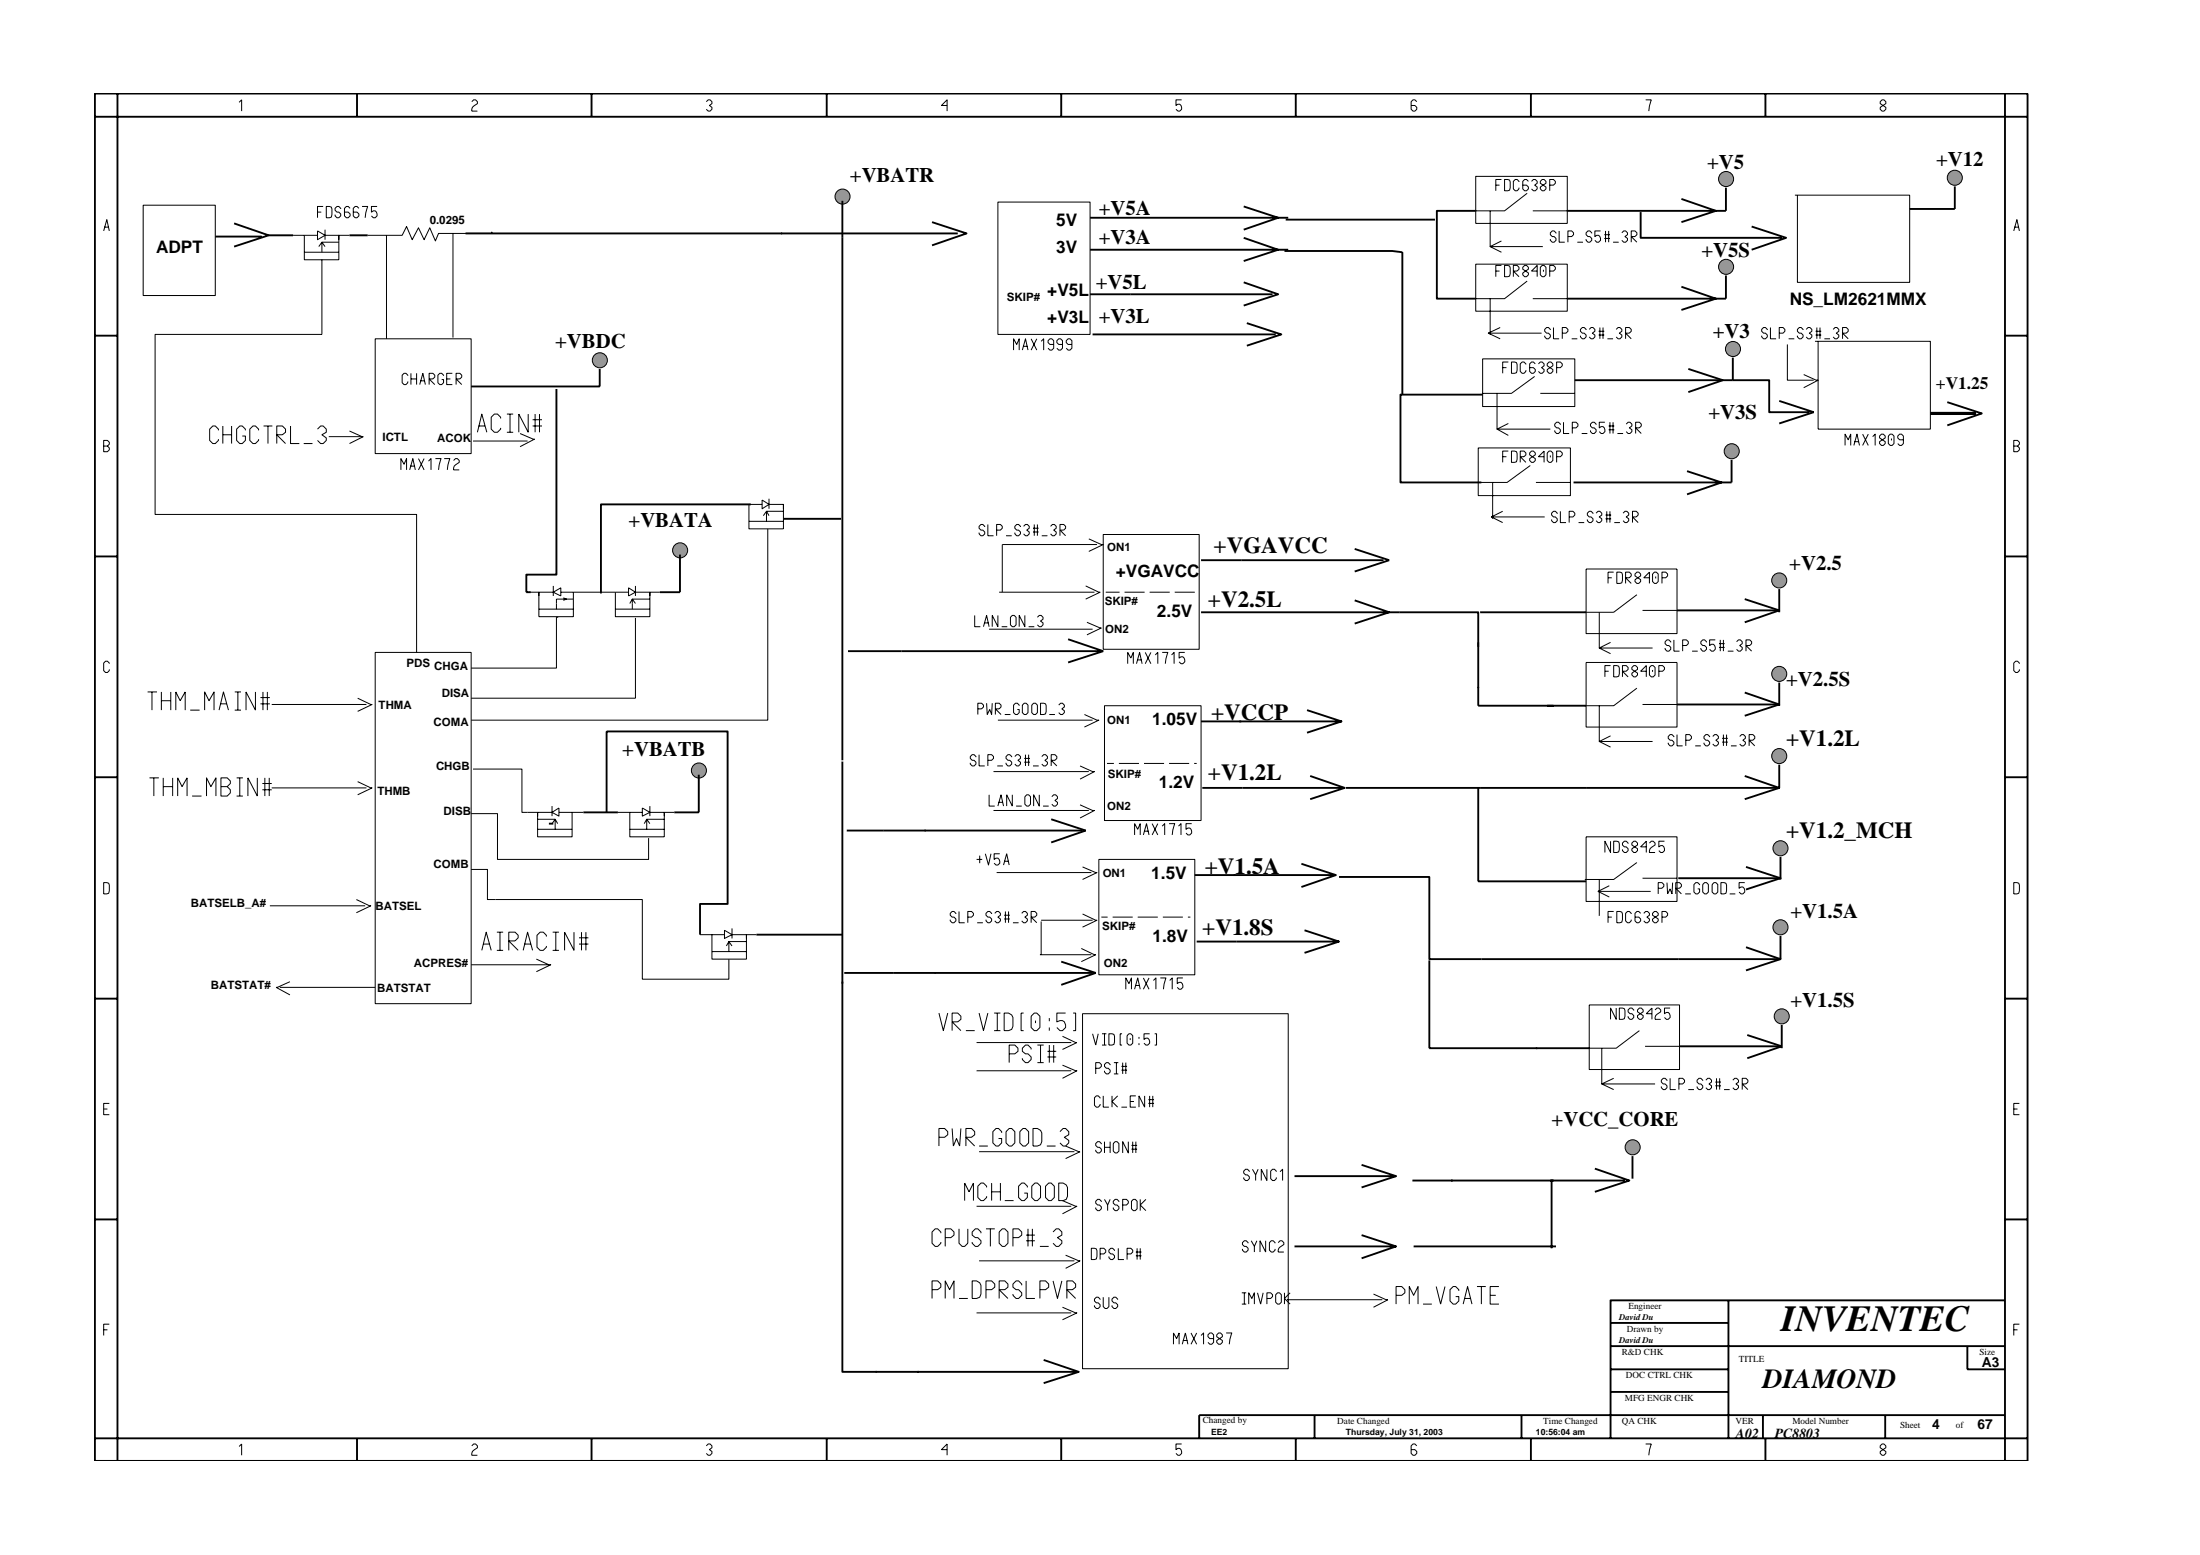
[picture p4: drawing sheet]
<svg xmlns="http://www.w3.org/2000/svg" width="297mm" height="210mm" viewBox="0 0 297 210" stroke-linecap="round" stroke-linejoin="round" font-family="sans-serif">
<path d="M215.9 82.6v4.9h7.2M217.5 86.7l-1.6 .8 1.6 .7M221.8 82.4h4.6" fill="none" stroke="#000" stroke-width=".14"/>
<path d="M240.2 79.5v3.1M235.6 80.9l4.6 1.5-4.6 1.6" fill="none" stroke="#000" stroke-width=".25"/>
<circle cx="240.2" cy="78.4" r="1.02" fill="#969696" stroke="#000" stroke-width=".14"/>
<g fill="none" stroke="#000" stroke-width=".25">
<path d="M12.8 12.6h261v184.6h-261zM12.8 15.8h261M15.9 12.6v184.6M48.2 12.6v3.2M79.9 12.6v3.2M111.6 12.6v3.2M143.3 12.6v3.2M174.9 12.6v3.2M206.7 12.6v3.2M238.4 12.6v3.2M270.7 12.6v184.6M29.1 31.9h6.2"/>
<path d="M31.6 30.2l4.7 1.6-4.7 1.5M125.8 30l4.7 1.5-4.7 1.6M147.2 29.4h26.7M147.2 33.7h26.7M147.2 39.7h5.4M167.9 27.9l4.7 1.5-4.7 1.6M167.9 32.1l4.7 1.6-4.7 1.5M167.9 38.1l4.7 1.6-4.7 1.5M12.8 45.3h3.1M262.9 54.3l4.7 1.5-4.7 1.6M270.7 45.3h3.1M12.8 75.1h3.1"/>
<path d="M270.7 75.1h3.1M121.7 87.9h26.8M144.2 86.3l4.8 1.6-4.8 1.5M199.8 82.6h14.4M226.4 82.4h13.8M12.8 104.9h3.1M270.7 104.9h3.1M12.8 134.8h3.1M270.7 134.8h3.1M12.8 164.6h3.1M217.5 178.6h15.9M233.4 175.5v18.7"/>
<path d="M270.7 175.5h-53.2v18.7M270.7 164.6h3.1M12.8 194.2h261M48.2 194.2v3M79.9 194.2v3M111.6 194.2v3M143.3 194.2v3M174.9 194.2v3M177.5 191v3.2M205.4 191v3.2M206.7 194.2v3M217.5 181.7h53.2"/>
<path d="M217.5 184.8h15.9M217.5 187.9h15.9M238 191v3.2M238.4 194.2v3M254.5 191v3.2M265.6 181.7v3.1h5.1M270.7 191h-108.8v3.2"/>
</g>
<path d="M19.3 27.7h9.8v12.2h-9.8zM52.2 31.8v13.9M61.2 31.5v14.1M66.4 31.5v-.2v.2h-7.2l-.4 1-.8-1.8-.7 1.7-.8-1.7-.8 1.7-.8-1.8-.6 1.2h-4.7M134.7 27.3h12.5v17.8h-12.5zM50.7 45.7h12.9v15.5h-12.9zM149 72.2h12.9v15.4h-12.9zM214.2 76.8h12.2v8.7h-12.2zM50.7 88.1h12.9v47.4h-12.9z" fill="none" stroke="#000" stroke-width=".14"/>
<circle cx="113.8" cy="26.5" r="1.02" fill="#969696" stroke="#000" stroke-width=".14"/>
<path d="M113.7 27.1v5M199.2 28.5h-5.2v11.8h5.2M233 25.3v3.2" fill="none" stroke="#000" stroke-width=".25"/>
<g fill="none" stroke="#000" stroke-width=".14">
<path d="M199.2 23.8h12.4v6.4h-12.4zM199.2 35.7h12.4v6.3h-12.4zM201.2 28.5v4.8h7.1M202.7 32.5l-1.5 .8 1.5 .8M206.2 26.1l-3.1 2.4h-3.9M206.2 37.9l-3.1 2.4h-3.9M207 28.5h4.6M200.9 45h7.2M201.2 40.3v4.8M202.6 44.2l-1.7 .8 1.7 .7M207 40.3h4.6M149.3 79.9h1.9"/>
<path d="M151.8 79.9h2.7M155.2 79.9h2.7M158.6 79.9h2.7"/>
</g>
<circle cx="233.1" cy="24.2" r="1.02" fill="#969696" stroke="#000" stroke-width=".14"/>
<path d="M211.6 28.5h21.4M227 26.9l4.7 1.6-4.7 1.5M233 37.2v3.1" fill="none" stroke="#000" stroke-width=".25"/>
<circle cx="233.1" cy="36" r="1.02" fill="#969696" stroke="#000" stroke-width=".14"/>
<path d="M227 38.7l4.7 1.6-4.7 1.5M211.6 40.3h21.4M234 48.3v3" fill="none" stroke="#000" stroke-width=".25"/>
<circle cx="234" cy="47.1" r="1.02" fill="#969696" stroke="#000" stroke-width=".14"/>
<path d="M200.2 53.3h-11.1v11.8h10.9M228 49.8l4.6 1.5-4.6 1.6M233.8 62.1v3" fill="none" stroke="#000" stroke-width=".25"/>
<circle cx="233.8" cy="60.9" r="1.02" fill="#969696" stroke="#000" stroke-width=".14"/>
<path d="M173.4 33.9h14.6l1.3 .2v19.2M173.6 29.6h20.1M212.6 51.3h21.4M162.2 75.6h5.4M182.9 74.1l4.7 1.5-4.7 1.5M212.5 65.1h21.3M227.8 63.6l4.6 1.5-4.6 1.6M162.2 82.6h26.7M182.9 81l4.7 1.6-4.7 1.6M235.6 93.5l4.6 1.6-4.6 1.5M240.2 92.1v3.2" fill="none" stroke="#000" stroke-width=".25"/>
<path d="M135.3 73.5h12.8M147 72.7l1.7 .8h.3l-2 .9M146.8 84l1.9 .8-1.9 .9M215.9 95.3v4.8h7.2M217.5 99.3l-1.6 .8 1.6 .8M221 92.9l-3.1 2.4h-3.9M221.8 95.1h4.6" fill="none" stroke="#000" stroke-width=".14"/>
<circle cx="240.2" cy="91" r="1.02" fill="#969696" stroke="#000" stroke-width=".14"/>
<g fill="none" stroke="#000" stroke-width=".25">
<path d="M162.2 97.4h18.9M176.5 95.9l4.6 1.5-4.6 1.5M188.9 82.6h10.7v4.7M226.4 95.1h13.8M162.3 106.4h19.3M176.9 104.7l4.7 1.7-4.7 1.5M120.6 131.3h26.9M143.3 129.8l4.6 1.5-4.6 1.6M174.8 158.8h13.7M183.8 157.2l4.7 1.6-4.7 1.5M190.7 159.4h28.7M209.5 159.4v9.1"/>
<path d="M215.3 157.7l4.7 1.7-4.7 1.5M220.4 156.1v3M174.8 168.2h13.7M183.8 166.7l4.7 1.5-4.7 1.7M190.9 168.2h19.2M118.2 185.2h27M140.9 183.6l4.8 1.6-4.8 1.5"/>
</g>
<g fill="none" stroke="#000" stroke-width=".14">
<path d="M134.9 79.9h12.9M146.6 79.1l1.8 .8h.1l-1.9 1M149.1 95.3h13.1v15.5h-13.1zM214.2 89.4h12.2v8.7h-12.2zM134.6 117.8h12.7M146.2 117l1.9 .8-1.9 .9M149.5 103.1h.9M151.1 103.1h2.7M154.5 103.1h2.7M157.8 103.1h2.8M161.2 103.1h.4M146.2 136.8h27.7v48h-27.7z"/>
<path d="M132.2 155.5h12.9M143.9 154.7l1.9 .8-1.9 .9M131.9 162.8h12.7M131.9 177.2h12.7M132.2 170.2h12.9M143.5 162.1l1.9 .7-1.9 1M143.5 176.5l1.9 .7-1.9 1M143.9 169.4l1.9 .8-1.9 1M173.8 175.4h12.8M185.4 174.7l1.7 .7h.3l-2 1.1"/>
</g>
<circle cx="220.4" cy="154.9" r="1.02" fill="#969696" stroke="#000" stroke-width=".14"/>
<g fill="none" stroke="#000" stroke-width=".14">
<path d="M39.6 31.8h3.3M41.1 31.8v3.3h4.6v-3.3h1.5M41.1 34.1h4.6M42.9 31.2l1 .6-1 .6zM43 33.3l.5-.6 .4 .6M43.5 35.1v9.9M43.9 31.8h1.8v.6M43.9 31v1.4M45.7 32.7h-2.2v1.4M71.4 79.9h1.4v3.3h4.6v-3.3h-1.7M74.7 79.9h-1.9v.5M74.7 79.9l1-.6v1.1z"/>
<path d="M74.7 79.1v1.3M84.9 79.9h-1.8v3.3h4.6v-3.3h1.4M84.9 79.3l.9 .6-.9 .5zM85.8 79.9h1.9v.5M85.8 79.1v1.3M101.1 70.4h4.7M102.9 68.1h-1.8v3.3h4.7v-3.3M102.9 67.5l.9 .6-.9 .6zM103.1 69.6l.4-.6 .3 .6M103.8 68.1h2v.6M103.8 67.3v1.4M105.8 69h-2.3v1.4"/>
<path d="M72.8 82.2h4.6M75.1 81.5v.7M83.1 82.2h4.6M85 81.5l.4-.6 .4 .6M87.7 80.9h-2.3v1.3M221 80.3l-3.1 2.3h-3.9M71.2 109.7h1.4v3.3h4.6v-3.3M72.6 111.9h4.6M72.6 110.6h2.4v1.3M74.5 109.7l1-.6v1.1zM74.5 109.7h-1.9v.5M74.5 111.2l.5-.6 .3 .6"/>
<path d="M74.5 108.8v1.4M75.5 109.7h3.3M83.4 109.7h3.3M85 109.7v3.3h4.7v-3.3h1.3M85 111.9h4.7M86.7 109.1l1 .6-1 .5zM87 111.2l.3-.6 .4 .6M87.7 109.7h2v.5M87.7 108.8v1.4M89.7 110.6h-2.4v1.3M94.5 126.2h3.3M96.1 126.2v3.3h4.7v-3.3h1.3"/>
<path d="M96.1 128.5h4.7M97.8 125.6l1 .6-1 .5zM98.1 127.7l.3-.6 .4 .6M98.8 126.2h2v.5M98.8 125.3v1.4M100.8 127.1h-2.4v1.4M143.5 139.9l1.7 .8h.2l-1.9 1M131.9 140.7h12.7M131.9 144.5h12.7M143.5 143.8l1.9 .7-1.9 1.1"/>
</g>
<path d="M36.3 31.8h3.3M47.2 31.8h2.4M62.9 31.5h42.7M199.6 92.7v2.6h14.6" fill="none" stroke="#000" stroke-width=".25"/>
<circle cx="81" cy="48.6" r="1.02" fill="#969696" stroke="#000" stroke-width=".14"/>
<path d="M74.1 111.2h.6" fill="none" stroke="#000" stroke-width=".25"/>
<circle cx="91.8" cy="74.3" r="1.02" fill="#969696" stroke="#000" stroke-width=".14"/>
<path d="M91.8 74.9v5" fill="none" stroke="#000" stroke-width=".25"/>
<circle cx="94.4" cy="104" r="1.02" fill="#969696" stroke="#000" stroke-width=".14"/>
<g fill="none" stroke="#000" stroke-width=".25">
<path d="M105.4 31.5h23.9M152.6 39.7h19.2M221.5 28.6v3.5h19.1M236.5 30.6l4.7 1.5-4.7 1.6M263.9 25.2v3M75.1 52.5v25.1h-4v2.3h.6M81 49.8v2.4h-17.4M89.1 79.9h2.7M101.4 68.1h-20.3v12M105.8 70h7.8M167.6 75.6h19.2M114.5 87.9h7.2"/>
<path d="M78.8 109.7h4.6M81.9 109.7v-11h16.3v23.3h-3.7v4.2M94.3 104.6v5.1h-3.3M114.3 112.1h31.9M141.9 110.6l4.7 1.5-4.7 1.6M161.3 118.1h19.1M175.7 116.6l4.7 1.5-4.7 1.6M102.1 126.2h11.6M113.7 132.5v52.7h4.7M161.6 127.1h19.2M176.1 125.6l4.7 1.5-4.7 1.5"/>
</g>
<g fill="none" stroke="#000" stroke-width=".14">
<path d="M242.3 26.3h15.5v11.8h-15.1v-11.8M43.5 45v.1h-22.6v24.3h35.3v18.7M44.4 58.9h4.7l-1.9 1M47.2 58.2l1.7 .7M63.9 59.5h7.3M70.2 58.5l2 .8-2 1M77.4 79.9h5.7M103.7 71.4v25.8h-40.1M36.7 95.1h12.8M48.3 94.2l1.8 .9h.1l-1.9 .9M75.1 83.2v7h-11.5M75.3 83.2v.2"/>
<path d="M76.1 80.7l.4 .2-.4 .1M77.4 80.9h-2.3v.6M85.8 83.4v10.8h-22.2M133.5 84.9h14M134.7 97.2h12.8M146.4 96.4l1.7 .8h.3l-2 .9M36.7 106.4h12.8M48.3 105.5l1.8 .9h.1l-1.9 .9M63.6 117.4h2.2v4h20.9v10.8h11.7v-2.7M63.6 109.8h3.6v6.2h20.4v-2.9M63.9 103.8h6.6v5.9h.7M134.1 104.2h12.9"/>
<path d="M134.1 109.4h12.9M145.8 103.4l1.7 .8h.3l-2 1M145.8 108.6l1.7 .8h.3l-2 1M148.4 116h12.9v15.6h-12.9zM36.4 122.3h12.9M37.8 133.3h12.9M39.1 132.5l-1.8 .8 1.8 1M48.1 121.4l1.8 .9h.2l-2 .9M63.6 130.2h10.5M72.4 129.5l1.7 .7h.3l-2 1M140.6 124.2h6.9M146 128l1.8 .9h.1l-1.9 .9"/>
<path d="M146.2 123.4l1.7 .8h.2l-1.9 1M148.7 123.8h.8M150.2 123.8h2.7M153.6 123.8h2.7M157 123.8h2.7M160.4 123.8h.3"/>
</g>
<circle cx="263.9" cy="24" r="1.02" fill="#969696" stroke="#000" stroke-width=".14"/>
<path d="M257.8 28.2h6.1M240.2 103.2v3.2l-4.6-1.7M240.2 106.4l-4.6 1.5" fill="none" stroke="#000" stroke-width=".25"/>
<circle cx="240.2" cy="102.1" r="1.02" fill="#969696" stroke="#000" stroke-width=".14"/>
<path d="M199.8 106.4h14.4M226.4 106.4h13.8M235.7 127.9l4.7 1.6-4.7 1.5M240.4 126.3v3.2" fill="none" stroke="#000" stroke-width=".25"/>
<circle cx="240.4" cy="125.2" r="1.02" fill="#969696" stroke="#000" stroke-width=".14"/>
<path d="M113.7 32.1v70.5M113.7 102.8v30M180.8 118.4h12.2v11.1h21.4M199.6 106.4v12.6h14.6M235.7 117l4.7 1.5-4.7 1.6M240.4 115.7v3M114 131.3h6.6M193 129.6v11.9h14.5M226.6 129.5h13.8" fill="none" stroke="#000" stroke-width=".25"/>
<g fill="none" stroke="#000" stroke-width=".14">
<path d="M214.2 113h12.2v8.7h-12.2zM215.9 118.7v4.9M217.3 119.6l-1.5 .7 1.5 .8M221 116.4l-3.1 2.3h-3.9M221.8 118.5h4.6M140.4 128.9h6.9M140.6 124.4v4.5M214.6 135.7h12.2v8.7h-12.2zM215.8 120.3h7.1M221.3 139.1l-3.1 2.4h-3.8M216.3 141.5v4.8h7.2M217.9 145.6l-1.6 .7 1.6 .8"/>
<path d="M222.1 141.2h4.7"/>
</g>
<circle cx="240.4" cy="114.5" r="1.02" fill="#969696" stroke="#000" stroke-width=".14"/>
<path d="M226.6 118.5h13.8M235.9 139.7l4.7 1.5-4.7 1.6M240.6 138.4v3.1" fill="none" stroke="#000" stroke-width=".25"/>
<circle cx="240.6" cy="137.2" r="1.02" fill="#969696" stroke="#000" stroke-width=".14"/>
<path d="M147.5 45.1h24.7M168.3 43.6l4.7 1.5-4.7 1.6M234 51.3h4.9v4.3h5.4M240.2 54.1l4.7 1.5-4.7 1.6M199.6 86.7v6.2M181.7 106.4h18.1M214.2 106.4h12.2M214.4 129.5h12.2M207.4 141.5h7.2M226.8 141.2h13.8" fill="none" stroke="#000" stroke-width=".25"/>
<g fill="none" stroke="#000" stroke-width=".14">
<path d="M32.3 13.8l.3-.3v1.5M63.7 13.7l.3-.2h.2l.3 .2v.3l-.5 .3-.3 .4v.3h.8M95.4 13.7l.2-.2h.3l.2 .2v.3l-.3 .2 .3 .3v.2l-.2 .3h-.3l-.2-.3M127.9 14.2h-.8l.8-.7v1.5M159.5 13.5h-.7v.7l.2-.1a.5 .5 0 0 1 .5 .6l-.2 .3h-.3l-.2-.3M191.3 13.7l-.3-.2h-.2l-.3 .2v1l.3 .3h.2l.3-.3v-.2l-.3-.3h-.5M222.2 13.5h.8l-.4 1.5M253.9 13.7l.2-.2h.3l.2 .2v.3l-.7 .5v.2l.2 .3h.3l.2-.3v-.2l-.7-.5zM14 31.2l.4-1.6 .4 1.6M14.1 30.7h.6M42.9 28.6h.5M43.6 27.9h-.7v1.5"/>
<path d="M44.1 27.9l.6 .1 .1 .2-.1 1.1-.6 .1zM46 28.2l-.3-.3h-.2l-.3 .2v.3l.3 .2h.2l.3 .3v.2l-.3 .3h-.2l-.3-.3v-.1M47.3 28.1l-.3-.2h-.2l-.3 .2v1l.3 .3h.2l.3-.3v-.2l-.3-.3h-.5M48.5 28.1l-.3-.2h-.3l-.2 .2v1l.2 .3h.3l.3-.3v-.2l-.3-.3h-.5M48.9 27.9h.7l-.3 1.5M50.9 27.9h-.7v.7l.2-.1a.5 .5 0 0 1 .5 .6l-.2 .3h-.3l-.2-.3M202 36.6h.5M202 25h.5M202.7 35.8h-.7v1.6M202.7 24.2h-.7v1.6M203.1 35.8l.7 .1 .1 .3-.1 1.1-.7 .1zM203.1 24.2l.7 .1 .1 .3-.1 1.1-.7 .1z"/>
<path d="M204.3 37.4v-1.6h.5l.3 .3v.2l-.3 .3h-.5l.8 .8M205.1 24.6l-.3-.4h-.2l-.3 .3v1l.3 .3h.2l.3-.3v-.2M205.6 36.1l.3-.3h.2l.3 .3v.2l-.8 .5v.3l.3 .3h.2l.3-.3v-.3l-.8-.5zM206.4 24.5l-.3-.3h-.2l-.3 .3v1l.3 .3h.2l.3-.3v-.3l-.3-.2h-.5M206.8 24.5l.2-.3h.3l.2 .3v.2l-.3 .3 .3 .2v.3l-.2 .3h-.3l-.2-.3M207.5 36.6h-.7l.7-.8v1.6M208.2 35.8h.3l.2 .3v1l-.2 .3h-.3l-.2-.3v-1zM208.2 24.2l-.2 .3v.2l.7 .5v.3l-.2 .3h-.3l-.2-.3v-.3l.7-.5v-.2l-.2-.3zM208.4 36.4v.3M209.2 36.6h.5l.3-.3v-.2l-.3-.3h-.5v1.6M209.2 25h.5l.3-.3v-.2l-.3-.3h-.5v1.6M210.1 31.5l-.3-.3h-.2l-.3 .2v.3l.3 .2h.2l.3 .3v.2l-.3 .3h-.2l-.3-.3v-.1"/>
<path d="M210.5 31.2v1.5h.8M211.7 31.9h.5l.3-.2v-.3l-.3-.2h-.5v1.5M213 32.7h.7M214.9 31.5l-.2-.3h-.3l-.2 .2v.3l.2 .2h.3l.2 .3v.2l-.2 .3h-.3l-.2-.3v-.1M216.1 31.2h-.8v.7l.3-.1a.5 .5 0 0 1 .5 .6l-.3 .3h-.2l-.3-.3M216.6 32.2h.8M216.6 31.7h.8M216.8 31.2v1.5M217.2 31.2v1.5M217.8 32.7h.8M219 31.4l.2-.2h.3l.2 .2v.3l-.3 .2 .3 .3v.2l-.2 .3h-.3l-.2-.3M220.2 32.7v-1.5h.6l.2 .2v.3l-.2 .2h-.6l.8 .8"/>
<path d="M271.9 31.2l.4-1.6 .4 1.6M272 30.7h.6M14 59.5h.5l.3 .2v.3l-.3 .2 .3 .3v.2l-.3 .3h-.5zM29.5 58.1v-.2l-.4-.4h-.4l-.4 .4v1.6l.4 .4h.4l.4-.4v-.2M30.1 57.5v2.4M30.1 58.7h1.2M31.3 57.5v2.4M33.1 58.1v-.2l-.4-.4h-.3l-.5 .4v1.6l.5 .4h.3l.4-.4v-.6h-.4M34.9 58.1v-.2l-.4-.4h-.4l-.4 .4v1.6l.4 .4h.4l.4-.4v-.2M35.6 57.5h1.2M36.2 57.5v2.4M37.4 59.9v-2.4h.7l.5 .4v.4l-.5 .4h-.7l1.2 1.2"/>
<path d="M39.2 57.5v2.4h1.2M41 59.9h1.2M42.9 57.9l.4-.4h.3l.5 .4v.4l-.6 .4 .6 .4v.4l-.5 .4h-.3l-.4-.4M55.1 50.7l-.3-.3h-.2l-.3 .2v1.1l.3 .2h.2l.3-.2v-.2M55.5 50.4v1.5M55.5 51.2h.7M56.2 50.4v1.5M56.7 51.9l.4-1.5 .3 1.5M56.8 51.4h.5M57.9 51.9v-1.5h.5l.3 .2v.3l-.3 .3h-.5l.8 .7M59.9 50.7l-.3-.3h-.2l-.3 .2v1.1l.3 .2h.2l.3-.2v-.5h-.3M60.3 51.2h.5"/>
<path d="M61.1 50.4h-.8v1.5h.8M61.6 51.9v-1.5h.5l.2 .2v.3l-.2 .3h-.5l.7 .7M64.5 58.3l.6-2.4 .6 2.4M64.6 57.5h.9M67.6 56.5v-.2l-.4-.4h-.5l-.4 .4v1.6l.4 .4h.5l.4-.4v-.1M68.4 55.9h.9M68.4 58.3h.9M68.9 55.9v2.4M71.3 55.9v2.4l-1.3-2.4v2.4M71.9 57.5h1.3M71.9 56.7h1.3M72.2 55.9v2.4"/>
<path d="M72.8 55.9v2.4M136.8 47.3v-1.6l.5 .8 .3-.8v1.6M138 47.3l.5-1.6 .3 1.6M138.1 46.8h.6M139.2 45.7l.8 1.6M140 45.7l-.8 1.6M140.6 46.1l.3-.4v1.6M142.3 46.5h-.5l-.3-.3v-.2l.3-.3h.2l.3 .3v1l-.3 .3h-.2l-.3-.3M143.5 46.5h-.6l-.2-.3v-.2l.2-.3h.3l.3 .3v1l-.3 .3h-.3l-.2-.3M144.7 46.5h-.5l-.2-.3v-.2l.2-.3h.3l.2 .3v1l-.2 .3h-.3l-.2-.3M200.2 48.4h12.4v6.5h-12.4zM202.1 53.1v4.8h7.2"/>
<path d="M202.9 49.6h.5M203.7 57.2l-1.6 .7 1.6 .9M203.7 48.9h-.8v1.5M204.1 48.9l.7 .1v.2v1.1l-.7 .1zM206 49.2l-.2-.3h-.3l-.2 .2v1l.2 .3h.3l.2-.3v-.1M207.2 50.8l-3.1 2.3h-3.9M207.3 49.1l-.3-.2h-.2l-.3 .2v1l.3 .3h.2l.3-.3v-.2l-.3-.3h-.5M207.7 49.1l.3-.2h.2l.3 .2v.3l-.4 .2 .4 .3v.2l-.3 .3h-.2l-.3-.3M208 53.1h4.6M209.2 48.9l-.3 .2v.3l.8 .5v.2l-.3 .3h-.2l-.3-.3v-.2l.8-.5v-.3l-.3-.2zM209.3 44.5l-.2-.3h-.3l-.2 .3v.2l.2 .3h.3l.2 .2v.3l-.2 .2h-.3l-.2-.2v-.2M209.7 44.2v1.5h.8"/>
<path d="M210.2 49.6h.5l.2-.2v-.3l-.2-.2h-.5v1.5M210.7 57.3l-.3-.3h-.2l-.3 .2v.3l.3 .3h.2l.3 .2v.3l-.3 .2h-.2l-.3-.2v-.2M210.9 45h.5l.3-.3v-.2l-.3-.3h-.5v1.5M211.1 57v1.5h.8M212.2 45.7h.8M212.3 57.8h.5l.2-.3v-.3l-.2-.2h-.5v1.5M213.6 58.5h.7M214.2 44.5l-.3-.3h-.3l-.2 .3v.2l.2 .3h.3l.3 .2v.3l-.3 .2h-.3l-.2-.2v-.2M214.6 44.5l.2-.3h.3l.2 .3v.2l-.3 .3 .3 .2v.3l-.2 .2h-.3l-.2-.2M215.5 57.3l-.2-.3h-.3l-.3 .2v.3l.3 .3h.3l.2 .2v.3l-.2 .2h-.3l-.3-.2v-.2M215.8 45.2h.8M215.8 44.7h.8"/>
<path d="M216 44.2v1.5M216.4 44.2v1.5M216.7 57h-.8v.8l.3-.2a.5 .5 0 0 1 .5 .7l-.3 .2h-.2l-.3-.2M217 45.7h.8M217.2 58h.8M217.2 57.5h.8M217.4 57v1.5M217.8 57v1.5M218.2 44.5l.3-.3h.2l.3 .3v.2l-.4 .3 .4 .2v.3l-.3 .2h-.2l-.3-.2M218.4 58.5h.7M219.5 45.7v-1.5h.5l.2 .3v.2l-.2 .3h-.5l.7 .7M219.6 57.2l.2-.2h.3l.2 .2v.3l-.3 .3 .3 .2v.3l-.2 .2h-.3l-.2-.2"/>
<path d="M220.8 58.5v-1.5h.5l.3 .2v.3l-.3 .3h-.5l.8 .7M238.6 44.5l-.2-.3h-.3l-.2 .3v.2l.2 .3h.3l.2 .2v.3l-.2 .2h-.3l-.2-.2v-.2M239 44.2v1.5h.8M240.2 45h.5l.3-.3v-.2l-.3-.3h-.5v1.5M241.3 46.5v4.8h3.6M241.5 45.7h.8M243.4 44.5l-.2-.3h-.3l-.2 .3v.2l.2 .3h.3l.2 .2v.3l-.2 .2h-.3l-.2-.2v-.2M243.5 50.6l1.7 .7h.3l-2 1M243.9 44.5l.2-.3h.3l.2 .3v.2l-.3 .3 .3 .2v.3l-.2 .2h-.3l-.2-.2M245.1 46.1h15.5v11.8h-15.1v-11.8M245.1 45.2h.8M245.1 44.7h.8"/>
<path d="M245.3 44.2v1.5M245.7 44.2v1.5M246.3 45.7h.8M247.5 44.5l.3-.3h.2l.3 .3v.2l-.4 .3 .4 .2v.3l-.3 .2h-.2l-.3-.2M248.8 45.7v-1.5h.5l.2 .3v.2l-.2 .3h-.5l.7 .7M250.4 59.6h.6M251.5 58.6l.8 1.5M252.3 58.6l-.8 1.5M252.8 58.9l.4-.3v1.5M254 58.6l-.2 .3v.2l.7 .5v.3l-.2 .2h-.3l-.2-.2v-.3l.7-.5v-.2l-.2-.3zM255.2 58.6h.3l.2 .3v1l-.2 .2h-.3l-.2-.2v-1zM255.4 59.2v.3"/>
<path d="M257 59.4h-.5l-.3-.3v-.2l.3-.3h.2l.3 .3v1l-.3 .2h-.2l-.3-.2M14 60.2h.5M54.1 63.4v-1.5l.5 .8 .3-.8v1.5M55.3 63.4l.4-1.5 .4 1.5M55.4 62.9h.6M56.5 61.9l.8 1.5M57.3 61.9l-.8 1.5M57.9 62.2l.3-.3v1.5M58.8 61.9h.7l-.3 1.5M60 61.9h.7l-.3 1.5M61.2 62.2l.3-.3h.3l.2 .3v.2l-.5 .4-.3 .4v.2h.8M133 71.1l-.3-.3h-.3l-.2 .2v.3l.2 .3h.3l.3 .2v.3l-.3 .2h-.3l-.2-.2v-.2"/>
<path d="M133.4 70.8v1.5h.7M134.6 71.6h.5l.2-.3v-.3l-.2-.2h-.5v1.5M135.3 73.5v6.4M135.8 72.3h.8M137.8 71.1l-.3-.3h-.2l-.3 .2v.3l.3 .3h.2l.3 .2v.3l-.3 .2h-.2l-.3-.2v-.2M138.2 71l.3-.2h.2l.3 .2v.3l-.4 .3 .4 .2v.3l-.3 .2h-.2l-.3-.2M139.5 71.8h.7M139.5 71.3h.7M139.6 70.8v1.5M140.1 70.8v1.5M140.7 72.3h.7M141.8 71l.3-.2h.3l.2 .2v.3l-.3 .3 .3 .2v.3l-.2 .2h-.3l-.3-.2"/>
<path d="M143.1 72.3v-1.5h.5l.3 .2v.3l-.3 .3h-.5l.8 .7M199.6 60.5h12.4v6.4h-12.4zM201.4 69.8h7.2M201.5 65.1v4.9M202.9 69l-1.5 .8 1.5 .7M202.9 61.7h.5M203.7 60.9h-.8v1.5M204.1 60.9l.7 .1v.2v1.1l-.7 .1zM205.3 62.4v-1.5h.5l.2 .2v.3l-.2 .3h-.5l.7 .7M206.5 61.1l.3-.2h.2l.3 .2v.3l-.8 .5v.3l.3 .2h.2l.3-.2v-.3l-.8-.5zM206.6 62.8l-3.1 2.3h-3.9M207.4 65.1h4.6"/>
<path d="M208.5 61.7h-.8l.8-.8v1.5M208.9 61.1l.3-.2h.2l.3 .2v1.1l-.3 .2h-.2l-.3-.2zM209.3 61.5v.2M210.2 61.7h.5l.2-.3v-.3l-.2-.2h-.5v1.5M210.3 69.4l-.3-.4h-.3l-.2 .3v.2l.2 .3h.3l.3 .2v.3l-.3 .2h-.3l-.2-.2v-.2M210.7 69v1.5h.7M211.9 69.8h.5l.2-.3v-.2l-.2-.3h-.5v1.5M213.1 70.5h.8M215.1 69.4l-.3-.4h-.2l-.3 .3v.2l.3 .3h.2l.3 .2v.3l-.3 .2h-.2l-.3-.2v-.2M215.5 69.3l.3-.3h.2l.3 .3v.2l-.4 .3 .4 .2v.3l-.3 .2h-.2l-.3-.2M216.8 70h.7M216.8 69.5h.7"/>
<path d="M216.9 69v1.5M217.1 78h.5M217.4 69v1.5M217.9 77.2h-.8v1.6M218 70.5h.7M218.3 77.2l.7 .1 .1 .3-.1 1.1-.7 .1zM219.1 69.3l.3-.3h.3l.2 .3v.2l-.3 .3 .3 .2v.3l-.2 .2h-.3l-.3-.2M219.5 78.8v-1.6h.5l.2 .3v.2l-.2 .3h-.5l.7 .8M220.4 70.5v-1.5h.5l.3 .3v.2l-.3 .3h-.5l.8 .7M221 77.2l-.2 .3v.2l.7 .5v.3l-.2 .3h-.3l-.2-.3v-.3l.7-.5v-.2l-.2-.3zM222.7 78h-.8l.8-.8v1.6M223.1 77.5l.3-.3h.2l.3 .3v1l-.3 .3h-.2l-.3-.3z"/>
<path d="M223.5 77.8v.3M224.4 78h.5l.3-.3v-.2l-.3-.3h-.5v1.6M249.1 60.1v-1.5l.4 .8 .4-.8v1.5M250.3 60.1l.4-1.5 .4 1.5M271.9 60.2h.5l.3-.2v-.3l-.3-.2h-.5v1.5h.5l.3-.3v-.2l-.3-.3M14.8 89.6l-.3-.3h-.2l-.3 .2v1l.3 .3h.2l.3-.3v-.1M19.9 93.4h1.3M20.5 93.4v2.5M21.8 93.4v2.5M21.8 94.6h1.3M23.1 93.4v2.5M23.7 95.9v-2.5l.6 1.2 .7-1.2v2.5"/>
<path d="M25.7 95.9h1.3M27.6 95.9v-2.5l.6 1.2 .7-1.2v2.5M29.6 95.9l.6-2.5 .6 2.5M29.7 95h.9M31.7 93.4h.8M31.7 95.9h.8M32.1 93.4v2.5M34.5 93.4v2.5l-1.3-2.5v2.5M35.2 95h1.2M35.2 94.2h1.2M35.5 93.4v2.5M36.1 93.4v2.5"/>
<path d="M131.6 83.1v1.5h.8M132 95.7h.5l.3-.3v-.2l-.3-.3h-.5v1.5M132.8 84.6l.4-1.5 .3 1.5M132.9 84.1h.6M133.2 94.9l.1 1.5 .3-.6 .3 .6 .1-1.5M134.4 96.4v-1.5h.5l.3 .3v.2l-.3 .3h-.5l.8 .7M134.7 83.1v1.5l-.7-1.5v1.5M135.2 84.6h.8M135.7 96.4h.7M136.4 83.3l.3-.2h.2l.3 .2v1l-.3 .3h-.2l-.3-.3zM137.6 95.3l-.2-.4h-.3l-.3 .3v1l.3 .2h.3l.2-.2v-.4h-.2M138 95.2l.3-.3h.2l.3 .3v1l-.3 .2h-.2l-.3-.2z"/>
<path d="M138.4 83.1v1.5l-.8-1.5v1.5M138.9 84.6h.7M139.3 95.2l.3-.3h.2l.3 .3v1l-.3 .2h-.2l-.3-.2zM140.1 83.3l.2-.2h.3l.2 .2v.3l-.3 .2 .3 .3v.2l-.2 .3h-.3l-.2-.3M140.5 94.9l.7 .1 .1 .3-.1 1.1h-.7zM141.7 96.4h.7M142.9 95.2l.3-.3h.3l.2 .3v.2l-.3 .3 .3 .2v.3l-.2 .2h-.3l-.3-.2M152.3 89.6v-1.5l.4 .7 .3-.7v1.5M153.4 89.6l.5-1.5 .3 1.5M153.5 89.1h.6M154.6 88.1l.8 1.5M155.4 88.1l-.8 1.5"/>
<path d="M156 88.4l.3-.3v1.5M156.9 88.1h.8l-.4 1.5M158.2 88.4l.3-.3v1.5M160 88.1h-.8v.7l.3-.1a.5 .5 0 0 1 .5 .6l-.3 .3h-.2l-.3-.3M216.7 90.6h.5M217.5 89.8h-.8v1.6M217.9 89.8l.7 .1v.3v1.1l-.7 .1zM219.1 91.4v-1.6h.5l.2 .3v.3l-.2 .2h-.5l.7 .8M220.6 89.8l-.3 .3v.3l.8 .5v.2l-.3 .3h-.2l-.3-.3v-.2l.8-.5v-.3l-.3-.3zM222.3 90.6h-.8l.8-.8v1.6M222.7 90.1l.3-.3h.2l.3 .3v1l-.3 .3h-.2l-.3-.3zM223.1 90.4v.3"/>
<path d="M224 90.6h.5l.2-.2v-.3l-.2-.3h-.5v1.6M225.6 86.7l-.3-.3h-.2l-.3 .2v.3l.3 .2h.2l.3 .3v.2l-.3 .3h-.2l-.3-.3v-.1M226 99.5l-.3-.3h-.2l-.3 .2v.3l.3 .2h.2l.3 .3v.2l-.3 .3h-.2l-.3-.3v-.1M226 86.4v1.5h.8M226.4 99.2v1.5h.8M227.2 87.1h.5l.3-.2v-.3l-.3-.2h-.5v1.5M227.6 99.9h.5l.3-.2v-.3l-.3-.2h-.5v1.5M228.5 87.9h.7M230.4 86.7l-.2-.3h-.3l-.3 .2v.3l.3 .2h.3l.2 .3v.2l-.2 .3h-.3l-.3-.3v-.1M230.8 99.5l-.2-.3h-.3l-.2 .2v.3l.2 .2h.3l.2 .3v.2l-.2 .3h-.3l-.2-.3v-.1M231.3 99.4l.2-.2h.3l.2 .2v.3l-.3 .2 .3 .3v.2l-.2 .3h-.3l-.2-.3M231.6 86.4h-.8v.7l.3-.1a.5 .5 0 0 1 .5 .6l-.3 .3h-.2l-.3-.3"/>
<path d="M232.1 87.4h.8M232.1 86.9h.8M232.3 86.4v1.5M232.5 99.7h.8M232.7 86.4v1.5M232.7 99.2v1.5M233.1 99.2v1.5M233.3 87.9h.7M234.5 86.6l.2-.2h.3l.2 .2v.3l-.3 .2 .3 .3v.2l-.2 .3h-.3l-.2-.3M234.9 99.4l.2-.2h.3l.3 .2v.3l-.4 .2 .4 .3v.2l-.3 .3h-.3l-.2-.3M235.7 87.9v-1.5h.5l.3 .2v.3l-.3 .2h-.5l.8 .8M272.7 89.6l-.3-.3h-.3l-.2 .2v1l.2 .3h.3l.3-.3v-.1"/>
<path d="M14 119.1l.7 .1 .1 .3-.1 1.1-.7 .1zM20.2 105h1.2M20.8 105v2.5M22 105v2.5M22 106.2h1.3M23.3 105v2.5M24 107.5v-2.5l.6 1.2 .7-1.2v2.5M25.9 107.5h1.3M27.9 107.5v-2.5l.6 1.2 .7-1.2v2.5M29.8 106.2h.9l.4-.4v-.4l-.4-.4h-.9v2.5h.9l.4-.5v-.4l-.4-.4M31.9 105h.9M31.9 107.5h.9"/>
<path d="M32.4 105v2.5M34.7 105v2.5l-1.2-2.5v2.5M35.4 106.6h1.3M35.4 105.8h1.3M35.8 105v2.5M36.4 105v2.5M131.8 102.2l-.3-.3h-.2l-.3 .2v.3l.3 .2h.2l.3 .3v.2l-.3 .3h-.2l-.3-.3v-.1M131.9 116h.7M132.2 101.9v1.5h.8M132.3 115.5v1M133 115.2l.5 1.6 .3-1.6M133.4 102.6h.5l.2-.2v-.3l-.2-.2h-.5v1.5"/>
<path d="M133.5 107.3v1.5h.8M134.6 103.4h.8M134.7 108.8l.5-1.5 .3 1.5M134.8 108.3h.6M135 115.2h-.8v.8l.3-.2a.5 .5 0 0 1 .5 .7l-.3 .3h-.2l-.3-.3M135.5 116.8l.4-1.6 .4 1.6M135.6 116.3h.6M136.6 102.2l-.3-.3h-.2l-.3 .2v.3l.3 .2h.2l.3 .3v.2l-.3 .3h-.2l-.3-.3v-.1M136.7 107.3v1.5l-.8-1.5v1.5M137 102.1l.3-.2h.2l.3 .2v.3l-.4 .2 .4 .3v.2l-.3 .3h-.2l-.3-.3M137.2 108.8h.8M138.3 102.9h.8"/>
<path d="M138.3 102.4h.8M138.4 107.5l.2-.2h.3l.2 .2v1.1l-.2 .2h-.3l-.2-.2zM138.5 101.9v1.5M138.9 101.9v1.5M139.5 103.4h.7M140.3 107.3v1.5l-.7-1.5v1.5M140.7 102.1l.2-.2h.3l.2 .2v.3l-.3 .2 .3 .3v.2l-.2 .3h-.3l-.2-.3M140.8 108.8h.8M141.9 103.4v-1.5h.5l.3 .2v.3l-.3 .2h-.5l.8 .8M142 107.5l.3-.2h.2l.3 .2v.3l-.4 .2 .4 .3v.3l-.3 .2h-.2l-.3-.2M153.2 112.7v-1.5l.4 .7 .4-.7v1.5M154.4 112.7l.4-1.5 .3 1.5"/>
<path d="M154.5 112.2h.6M155.6 111.2l.7 1.5M156.3 111.2l-.7 1.5M156.9 111.5l.4-.3v1.5M157.8 111.2h.8l-.3 1.5M159.1 111.5l.4-.3v1.5M160.9 111.2h-.8v.7l.3-.1a.5 .5 0 0 1 .5 .7l-.3 .2h-.2l-.3-.2M217.5 113.6v1.5l-.8-1.5v1.5M217.9 113.6h.7v.3v1.1l-.7 .1zM219.8 113.9l-.2-.3h-.3l-.2 .2v.3l.2 .2h.3l.2 .3v.2l-.2 .3h-.3l-.2-.3v-.1M220.6 113.6h.2l.3 .2v.3l-.8 .5v.2l.3 .3h.2l.3-.3v-.2l-.8-.5v-.3zM222.3 114.3h-.8l.8-.7v1.5"/>
<path d="M222.7 113.8l.3-.2h.2l.3 .2v.3l-.5 .3-.3 .4v.3h.8M223.9 119.9h.5l.2-.3v-.2l-.2-.3h-.5v1.6M224.7 113.6h-.7v.7l.2-.2a.5 .5 0 0 1 .5 .7l-.2 .3h-.3l-.2-.3M225.1 119.1l.1 1.6 .3-.7 .2 .7 .1-1.6M228.9 100.7h.7M229.5 119.5l-.3-.4h-.2l-.3 .3v1l.3 .3h.2l.3-.3v-.4h-.3M230.2 119.1h.2l.3 .3v1l-.3 .3h-.2l-.3-.3v-1zM231.2 119.4l.2-.3h.3l.2 .3v1l-.2 .3h-.3l-.2-.3zM232.4 119.1l.6 .1 .1 .3-.1 1.1-.6 .1zM232.5 100.2h.8M233.7 100.7h.8M235.6 119.1h-.8v.8l.3-.2a.5 .5 0 0 1 .5 .7l-.3 .3h-.2l-.3-.3"/>
<path d="M236.2 100.7v-1.5h.5l.2 .2v.3l-.2 .2h-.5l.7 .8M271.9 119.1l.7 .1 .1 .3-.1 1.1-.7 .1zM65.1 128.3l.5-2.5 .7 2.5M65.2 127.4h.9M67.1 125.8h.8M67.1 128.3h.8M67.5 125.8v2.5M68.7 128.3v-2.5h.8l.5 .5v.3l-.5 .4h-.8l1.3 1.3M70.6 128.3l.6-2.5 .7 2.5M70.8 127.4h.9M73.8 126.4v-.1l-.5-.5h-.4l-.4 .5v1.6l.4 .4h.4l.5-.4v-.2M74.6 125.8h.9"/>
<path d="M74.6 128.3h.9M75 125.8v2.5M77.5 125.8v2.5l-1.3-2.5v2.5M78.2 127.4h1.2M78.2 126.6h1.2M78.5 125.8v2.5M79.1 125.8v2.5M126.8 136.8l.6 2.3 .6-2.3M128.6 139.1v-2.3h.7l.4 .4v.4l-.4 .3h-.7l1.1 1.2M129.1 123.4l-.3-.4h-.2l-.3 .3v.2l.3 .3h.2l.3 .3v.2l-.3 .3h-.2l-.3-.3v-.2M129.5 123v1.6h.7M130.4 139.1h1.2"/>
<path d="M130.7 123.8h.5l.2-.3v-.2l-.2-.3h-.5v1.6M131.9 124.6h.8M132.2 136.8l.6 2.3 .6-2.3M133.9 123.4l-.3-.4h-.2l-.3 .3v.2l.3 .3h.2l.3 .3v.2l-.3 .3h-.2l-.3-.3v-.2M134.2 139.1h.9M134.2 136.8h.9M134.3 123.3l.3-.3h.2l.3 .3v.2l-.4 .3 .4 .3v.2l-.3 .3h-.2l-.3-.3M134.6 136.8v2.3M135.6 136.8h.6l.4 .2 .2 .3v1.2l-.2 .5-.4 .1h-.6zM135.6 124.1h.7M135.6 123.5h.7M135.7 123v1.6"/>
<path d="M136.2 123v1.6M136.8 124.6h.7M138 123.3l.2-.3h.3l.2 .3v.2l-.3 .3 .3 .3v.2l-.2 .3h-.3l-.2-.3M138.2 136.8h-.3v2.3h.3M139.2 124.6v-1.6h.5l.3 .3v.2l-.3 .3h-.5l.8 .8M139.6 136.8h.4l.4 .4v1.5l-.4 .4h-.4l-.4-.4v-1.5zM139.8 137.8v.3M141.7 137.4v.5M141.7 138.7v.4M143.9 136.8h-1.2v1.1l.4-.1h.4l.2 .1 .2 .5v.3l-.4 .4h-.4l-.4-.4M144.9 136.8h.3v2.3h-.3M147.5 139.5l.4 1.6 .4-1.6"/>
<path d="M148.8 139.5h.6M149.1 139.5v1.6M149.7 139.5l.7 .1 .1 .3-.1 1.1-.7 .1zM151.5 139.5h-.3v1.6h.3M152 133.5v-1.5l.4 .8 .4-.8v1.5M152.2 139.8l.2-.3h.3l.2 .3v1l-.2 .3h-.3l-.2-.3zM153.2 133.5l.4-1.5 .4 1.5M153.3 133h.6M153.8 140v.2M154.4 132l.7 1.5M155.1 132l-.7 1.5M155.2 139.5h-.7v.8l.2-.2a.5 .5 0 0 1 .5 .7l-.2 .3h-.3l-.2-.3"/>
<path d="M155.7 132.3l.4-.3v1.5M155.9 139.5h.3v1.6h-.3M156.7 132h.7l-.3 1.5M157.9 132.3l.4-.3v1.5M159.7 132h-.8v.8l.3-.2a.5 .5 0 0 1 .5 .7l-.2 .2h-.3l-.3-.2M217.1 123.8h.5M217.9 123h-.8v1.6M218.2 136.1v1.5l-.7-1.5v1.5M218.3 123l.7 .1 .1 .3-.1 1.1-.7 .1zM218.6 136.1l.7 .1 .1 .2-.1 1.1-.7 .1zM220.2 123.4l-.2-.4h-.3l-.2 .3v1l.2 .3h.3l.2-.3v-.2M220.6 136.4l-.3-.3h-.2l-.3 .2v.3l.3 .2h.2l.3 .3v.2l-.3 .3h-.2l-.3-.3v-.1"/>
<path d="M221.1 136.3l.2-.2h.3l.3 .2v.3l-.8 .5v.2l.2 .3h.3l.3-.3v-.2l-.8-.5zM221.5 123.3l-.2-.3h-.3l-.2 .3v1l.2 .3h.3l.2-.3v-.2l-.2-.3h-.5M221.9 123.3l.3-.3h.2l.3 .3v.2l-.3 .3 .3 .3v.2l-.3 .3h-.2l-.3-.3M223 136.8h-.7l.7-.7v1.5M223.4 123l-.3 .3v.2l.8 .6v.2l-.3 .3h-.2l-.3-.3v-.2l.8-.6v-.2l-.3-.3zM223.5 136.3l.2-.2h.3l.2 .2v.3l-.7 .5v.5h.7M224.4 123.8h.5l.3-.3v-.2l-.3-.3h-.5v1.6M225.5 136.1h-.8v.7l.3-.1a.5 .5 0 0 1 .5 .6l-.3 .3h-.2l-.3-.3M226.3 120.7v-1.6h.5l.2 .3v.2l-.2 .3h-.5l.7 .8M227.5 120.7h.8M233.5 120.7h.8M14 149.7h.5"/>
<path d="M14.8 148.9h-.8v1.6h.8M126.8 153.5h.7l.5-.3v-.4l-.5-.5h-.7v2.4M128.6 152.3l.1 2.4 .4-1 .5 1 .1-2.4M130.4 154.7v-2.4h.8l.4 .5v.4l-.4 .3h-.8l1.2 1.2M132.2 154.7h1.2M133.9 159.7v2.4M135.1 159.7v2.4M135.2 152.9v-.1l-.4-.5h-.3l-.4 .5v1.5l.4 .4h.3l.4-.4v-.6h-.4M136.3 142.3h.7l.4-.4v-.4l-.4-.4h-.7v2.3M136.3 152.3h.3l.4 .5v1.5l-.4 .4h-.3l-.5-.4v-1.5zM138.1 152.3h.4l.4 .5v1.5l-.4 .4h-.4l-.4-.4v-1.5zM139.2 141.7v-.2l-.4-.4h-.3l-.5 .4v.4l.5 .4h.3l.4 .4v.3l-.4 .4h-.3l-.5-.4v-.2"/>
<path d="M139.5 152.3h.6l.4 .3 .2 .3v1.2l-.2 .4-.4 .2h-.6zM139.7 159.7h.4l.4 .4v1.5l-.4 .5h-.4l-.4-.5v-1.5zM140.1 143.4h.8M140.1 141.1h.8M140.5 141.1v2.3M141.3 154.7h1.2M141.4 142.7h1.2M141.4 141.9h1.2M141.6 159.7h.3l.5 .4v1.5l-.5 .5h-.3l-.4-.5v-1.5zM141.7 141.1v2.3M142.3 141.1v2.3M142.9 159.7h.6l.5 .2 .1 .4v1.2l-.1 .4-.5 .2h-.6z"/>
<path d="M143.1 152.8l.4-.5h.4l.4 .5v.4l-.6 .3 .6 .4v.4l-.4 .4h-.4l-.4-.4M147.9 144.2h.5l.3-.3v-.2l-.3-.3h-.5v1.6M148.5 148.3l-.2-.4h-.3l-.2 .3v1l.2 .3h.3l.2-.3v-.2M148.7 154.4l-.3-.3h-.2l-.3 .3v.2l.3 .3h.2l.3 .2v.3l-.3 .2h-.2l-.3-.2v-.2M148.8 141.1h.6M149 147.9v1.6h.7M149.1 154.1v1.5M149.1 154.9h.8M149.9 143.8l-.3-.4h-.2l-.3 .3v.2l.3 .3h.2l.3 .3v.2l-.3 .3h-.2l-.3-.3v-.2M149.9 154.1v1.5M150.1 147.9v1.6M150.4 143.4h.6"/>
<path d="M150.4 145h.6M150.6 154.1h.2l.3 .3v1l-.3 .2h-.2l-.3-.2v-1zM150.7 143.4v1.6M150.9 147.9l-.8 .8 .8 .8M151.4 144.5h.8M151.4 143.9h.8M151.4 149.5h.8M151.6 143.4v1.6M152 143.4v1.6M152.3 154.1v1.5l-.7-1.5v1.5M152.6 140.1v.3M152.6 148.7h.5"/>
<path d="M152.8 155.1h.7M152.8 154.6h.7M152.9 154.1v1.5M153.4 147.9h-.8v1.6h.8M153.4 154.1v1.5M153.8 140.8v.3M154.5 147.9v1.6l-.7-1.6v1.6M155.1 148.9h.7M155.1 148.4h.7M155.2 147.9v1.6M155.6 147.9v1.6M168.7 158.2l-.3-.4h-.2l-.3 .3v.2l.3 .3h.2l.3 .2v.3l-.3 .3h-.2l-.3-.3v-.2"/>
<path d="M169.1 157.8l.4 .8v.8M169.9 157.8l-.4 .8M171.1 157.8v1.6l-.8-1.6v1.6M172.3 158.2l-.2-.4h-.3l-.2 .3v1l.2 .3h.3l.2-.3v-.2M172.8 158.2l.4-.4v1.6M225.1 145.9l-.3-.3h-.2l-.3 .2v.3l.3 .2h.2l.3 .3v.2l-.3 .3h-.2l-.3-.3v-.1M225.5 145.6v1.5h.8M226.7 146.3h.5l.2-.2v-.3l-.2-.2h-.5v1.5M228 147.1h.7M229.9 145.9l-.3-.3h-.2l-.3 .2v.3l.3 .2h.2l.3 .3v.2l-.3 .3h-.2l-.3-.3v-.1M230.3 145.8l.3-.2h.2l.3 .2v.3l-.4 .2 .4 .3v.2l-.3 .3h-.2l-.3-.3M231.6 146.6h.8"/>
<path d="M231.6 146.1h.8M231.8 145.6v1.5M232.2 145.6v1.5M232.8 147.1h.7M234 145.8l.2-.2h.3l.2 .2v.3l-.3 .2 .3 .3v.2l-.2 .3h-.3l-.2-.3M235.2 147.1v-1.5h.5l.3 .2v.3l-.3 .2h-.5l.8 .8M271.9 149.7h.5M272.7 148.9h-.8v1.6h.8M14 179.5h.5M14.8 178.7h-.8v1.6M125.8 174.1h.8l.4-.3v-.5l-.4-.4h-.8v2.4M127 166.5v-.2l-.4-.4h-.3l-.5 .4v1.5l.5 .4h.3l.4-.4v-.1"/>
<path d="M127.6 167.1h.8l.4-.4v-.4l-.4-.4h-.8v2.3M127.6 175.3v-2.4l.6 1.2 .6-1.2v2.4M129.5 165.9v1.9l.4 .4h.3l.5-.4v-1.9M129.5 175.3h1.2M130.2 162.1v-2.4l.6 1.2 .6-1.2v2.4M131.3 172.9h.6l.4 .3 .1 .3v1.2l-.1 .4-.4 .2h-.6zM132.4 166.5v-.2l-.4-.4h-.3l-.4 .4v.4l.4 .4h.3l.4 .4v.3l-.4 .4h-.3l-.4-.4v-.1M133.1 174.1h.8l.4-.3v-.5l-.4-.4h-.8v2.4M133.1 165.9h1.2M133.2 160.3v-.2l-.4-.4h-.4l-.4 .4v1.5l.4 .5h.4l.4-.5v-.1M133.7 165.9v2.3M133.9 160.9h1.2"/>
<path d="M134.9 166.3l.4-.4h.4l.4 .4v1.5l-.4 .4h-.4l-.4-.4zM134.9 175.3v-2.4h.8l.4 .4v.5l-.4 .3h-.8l1.2 1.2M135.7 162.1h1.1M136.8 167.1h.7l.5-.4v-.4l-.5-.4h-.7v2.3M138 173.5v-.2l-.5-.4h-.3l-.4 .4v.5l.4 .3h.3l.5 .4v.4l-.5 .4h-.3l-.4-.4v-.2M138.5 167.5h1.2M138.5 166.7h1.2M138.5 172.9v2.4h1.2M138.7 160.3v-.2l-.4-.4h-.3l-.5 .4v1.5l.5 .5h.3l.4-.5v-.5h-.4M138.8 165.9v2.3M139.4 165.9v2.3M140.4 174.1h.8l.4-.3v-.5l-.4-.4h-.8v2.4"/>
<path d="M140.4 168.2h1.2M142.2 166.3l.4-.4h.3l.5 .4v.4l-.6 .4 .6 .4v.3l-.5 .4h-.3l-.4-.4M142.2 172.9l.6 2.4 .6-2.4M144 175.3v-2.4h.8l.4 .4v.5l-.4 .3h-.8l1.2 1.2M147.3 168.5l.7 .1 .1 .2-.1 1.1-.7 .1zM148.5 175.4l-.2-.3h-.3l-.2 .3v.2l.2 .3h.3l.2 .2v.3l-.2 .2h-.3l-.2-.2v-.2M148.5 169.3h.5l.3-.3v-.2l-.3-.3h-.5v1.5M148.7 162.2l-.3-.3h-.2l-.3 .3v.2l.3 .3h.2l.3 .2v.3l-.3 .2h-.2l-.3-.2v-.2M149 175.1v1.3l.2 .2h.3l.2-.2v-1.3M149.1 161.9l.4 .8v.7M149.9 161.9l-.4 .8M150.5 168.8l-.3-.3h-.2l-.3 .3v.2l.3 .3h.2l.3 .2v.3l-.3 .2h-.2l-.3-.2v-.2"/>
<path d="M150.9 175.4l-.2-.3h-.3l-.3 .3v.2l.3 .3h.3l.2 .2v.3l-.2 .2h-.3l-.3-.2v-.2M151 168.5v1.5h.8M151.1 162.2l-.3-.3h-.2l-.3 .3v.2l.3 .3h.2l.3 .2v.3l-.3 .2h-.2l-.3-.2v-.2M151.6 162.7h.5l.2-.3v-.2l-.2-.3h-.5v1.5M152.2 169.3h.5l.2-.3v-.2l-.2-.3h-.5v1.5M152.8 162.2l.2-.3h.3l.2 .3v1l-.2 .2h-.3l-.2-.2zM153.4 169h.7M153.4 169.5h.7M153.5 168.5v1.5M154 161.9v1.5M154 168.5v1.5M154.7 161.9l-.7 .8 .7 .7"/>
<path d="M160.8 179.9l.8 1.6M161.6 179.9l-.8 1.6M164.5 179.9l-.2 .3v.2l.7 .5v.3l-.2 .3h-.3l-.2-.3v-.3l.7-.5v-.2l-.2-.3zM165.6 179.9h.7l-.3 1.6M167.7 176h.6M167.7 174.5h.6M168 174.5v1.5M168.5 167.8l-.2-.3h-.3l-.2 .2v.3l.2 .2h.3l.2 .3v.3l-.2 .2h-.3l-.2-.2v-.2M168.6 176v-1.5l.4 .8 .4-.8v1.5M168.9 167.5l.5 .7v.8M169.7 167.5l-.3 .7M169.8 174.5l.4 1.5 .3-1.5"/>
<path d="M170.9 167.5v1.5l-.8-1.5v1.5M171.1 175.3h.5l.2-.3v-.2l-.2-.3h-.5v1.5M172.2 167.8l-.3-.3h-.3l-.2 .2v1.1l.2 .2h.3l.3-.2v-.2M172.2 174.8l.3-.3h.2l.3 .3v1l-.3 .2h-.2l-.3-.2zM172.6 167.7l.2-.2h.3l.2 .2v.3l-.6 .5-.1 .3v.2h.7M173.4 174.5v1.5M174.2 174.5l-.8 .8 .8 .7M188.5 174.9h.8l.4-.4v-.4l-.4-.4h-.8v2.3M190.3 176v-2.3l.6 1.2 .6-1.2v2.3M192.1 176h1.2M193.9 173.7l.6 2.3 .6-2.3M197 174.3v-.2l-.5-.4h-.3l-.4 .4v1.5l.4 .4h.3l.5-.4v-.6h-.5"/>
<path d="M197.6 176l.5-2.3 .6 2.3M197.7 175.3h.9M199.4 173.7h1.2M200 173.7v2.3M201.2 174.9h.8M202.4 173.7h-1.2v2.3h1.2M271.9 179.5h.5M272.7 178.7h-.8v1.6M32.3 195.3l.3-.4v1.5M63.7 195.2l.3-.3h.2l.3 .3v.2l-.7 .5-.1 .3v.2h.8M95.4 195.2l.2-.3h.3l.2 .3v.2l-.3 .3 .3 .2v.3l-.2 .2h-.3l-.2-.2M127.9 195.7h-.8l.8-.8v1.5"/>
<path d="M158.4 181.5v-1.6l.5 .8 .3-.8v1.6M159.5 194.9h-.7v.8l.2-.2a.5 .5 0 0 1 .5 .7l-.2 .2h-.3l-.2-.2M159.6 181.5l.4-1.6 .4 1.6M159.7 180.9h.6M162.2 180.3l.3-.4v1.6M163.9 180.7h-.5l-.3-.3v-.2l.3-.3h.2l.3 .3v1l-.3 .3h-.2l-.3-.3M191.3 195.2l-.3-.3h-.2l-.3 .3v1l.3 .2h.2l.3-.2v-.3l-.3-.2h-.5M222.2 194.9h.8l-.4 1.5M254.1 194.9l-.2 .3v.2l.7 .5v.3l-.2 .2h-.3l-.2-.2v-.3l.7-.5v-.2l-.2-.3z"/>
</g>
<path d="M260.6 55.8h6.2" fill="none" stroke="#000" stroke-width=".42"/>
<text font-size="5" x="240.5" y="179.7">INVENTEC</text>
<text font-size="3.7" x="238" y="187.3">DIAMOND</text>
<g font-size="3.1">
<text x="163.9" y="74.7">+VGAVCC</text>
<text x="163.1" y="81.9">+V2.5L</text>
<text x="163.5" y="97.2">+VCCP</text>
<text x="241.2" y="100.7">+V1.2L</text>
<text x="163.1" y="105.3">+V1.2L</text>
<text x="241.2" y="113.1">+V1.2_MCH</text>
<text x="162.7" y="118">+V1.5A</text>
<text x="162.3" y="126.2">+V1.8S</text>
</g>
<g font-size="2.8">
<text x="230.5" y="22.8">+V5</text>
<text x="261.4" y="22.5">+V12</text>
<text x="114.8" y="24.6">+VBATR</text>
<text x="148.4" y="29.1">+V5A</text>
<text x="148.4" y="32.9">+V3A</text>
<text x="229.7" y="34.6">+V5S</text>
<text x="147.9" y="39">+V5L</text>
<text x="75" y="46.9">+VBDC</text>
<text x="148.4" y="43.6">+V3L</text>
<text x="231.3" y="45.6">+V3</text>
<text x="230.7" y="56.6">+V3S</text>
<text x="84.9" y="71.1">+VBATA</text>
<text x="241.6" y="77">+V2.5</text>
<text x="241.2" y="92.6">+V2.5S</text>
<text x="84" y="102">+VBATB</text>
<text x="241.8" y="124">+V1.5A</text>
<text x="241.8" y="136">+V1.5S</text>
<text x="209.5" y="152">+VCC_CORE</text>
</g>
<g font-size="2.3">
<text x="21.1" y="34.1">ADPT</text>
<text x="142.6" y="34.1">3V</text>
<text x="142.6" y="30.5">5V</text>
<text x="141.4" y="40">+V5L</text>
<text x="241.6" y="41.2">NS_LM2621MMX</text>
<text x="141.4" y="43.6">+V3L</text>
<text x="261.4" y="52.5">+V1.25</text>
<text x="150.7" y="77.8">+VGAVCC</text>
<text x="156.2" y="83.3">2.5V</text>
<text x="155.6" y="97.8">1.05V</text>
<text x="156.5" y="106.4">1.2V</text>
<text x="155.4" y="118.6">1.5V</text>
<text x="155.6" y="127.2">1.8V</text>
</g>
<g font-size="1.9">
<text x="267.6" y="184.6">A3</text>
<text x="234.4" y="194.1">A02</text>
<text x="239.6" y="194.1">PC8803</text>
<text x="260.9" y="192.9">4</text>
<text x="267" y="192.9">67</text>
</g>
<g font-size="1.6">
<text x="58" y="30.2">0.0295</text>
<text x="136" y="40.6">SKIP#</text>
<text x="51.6" y="59.5">ICTL</text>
<text x="59" y="59.7">ACOK</text>
<text x="149.5" y="74.4">ON1</text>
<text x="149.2" y="81.6">SKIP#</text>
<text x="54.9" y="90">PDS</text>
<text x="149.2" y="85.5">ON2</text>
<text x="51.1" y="95.7">THMA</text>
<text x="58.6" y="90.4">CHGA</text>
<text x="59.6" y="94.1">DISA</text>
<text x="58.5" y="98">COMA</text>
<text x="149.5" y="97.8">ON1</text>
<text x="51" y="107.3">THMB</text>
<text x="58.9" y="104">CHGB</text>
<text x="149.6" y="105">SKIP#</text>
<text x="59.9" y="110">DISB</text>
<text x="149.5" y="109.4">ON2</text>
<text x="58.5" y="117.2">COMB</text>
<text x="148.9" y="118.4">ON1</text>
<text x="25.8" y="122.4">BATSELB_A#</text>
<text x="50.7" y="122.8">BATSEL</text>
<text x="148.8" y="125.6">SKIP#</text>
<text x="55.9" y="130.5">ACPRES#</text>
<text x="149.1" y="130.5">ON2</text>
<text x="28.5" y="133.5">BATSTAT#</text>
<text x="50.9" y="133.9">BATSTAT</text>
</g>
<g font-size="1.2">
<text x="218.6" y="178.2">David Du</text>
<text x="219.6" y="179.8">Drawn by</text>
<text x="219.9" y="176.7">Engineer</text>
<text x="218.6" y="181.3">David Du</text>
<text x="219" y="182.9">R&amp;D CHK</text>
<text x="234.8" y="183.8">TITLE</text>
<text x="267.3" y="182.9">Size</text>
<text x="219.4" y="189.2">MFG ENGR CHK</text>
<text x="219.5" y="186">DOC CTRL CHK</text>
<text x="162.4" y="192">Changed by</text>
<text x="163.5" y="193.7">EE2</text>
<text x="180.6" y="192.2">Date Changed</text>
<text x="181.7" y="193.7">Thursday, July 31, 2003</text>
<text x="207.4" y="193.7">10:56:04 am</text>
<text x="208.4" y="192.2">Time Changed</text>
<text x="219" y="192.2">QA CHK</text>
<text x="234.3" y="192.2">VER</text>
<text x="242" y="192.2">Model Number</text>
<text x="256.5" y="192.7">Sheet</text>
<text x="264.1" y="192.7">of</text>
</g>
</svg>
